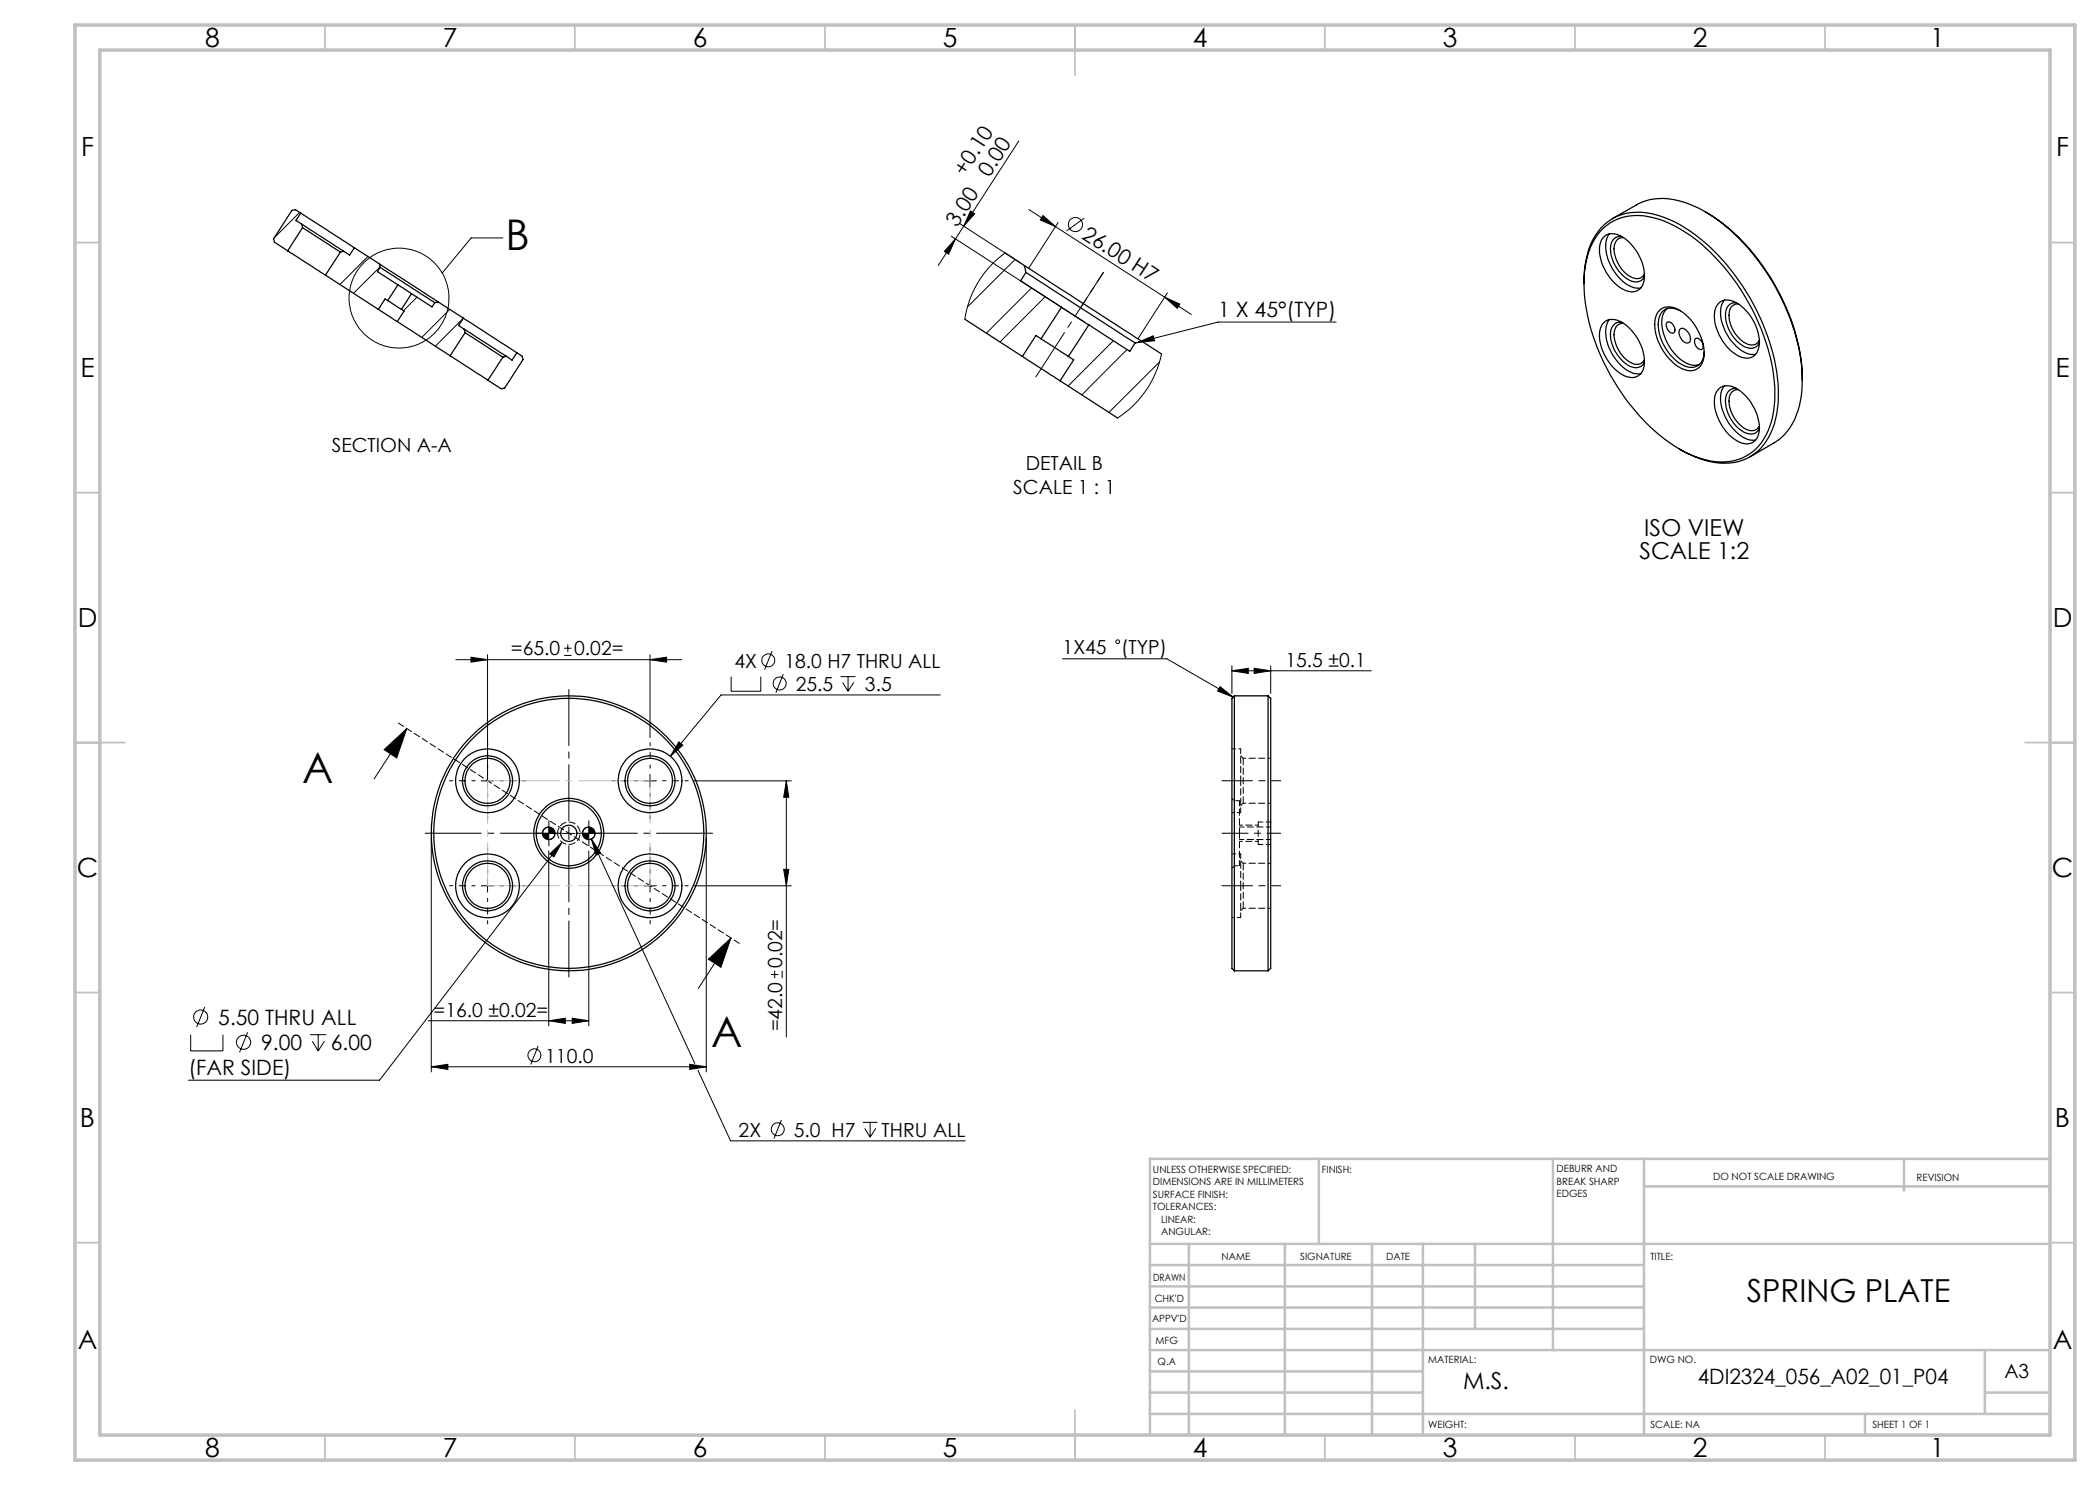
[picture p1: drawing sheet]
<svg xmlns="http://www.w3.org/2000/svg" width="420mm" height="297mm" viewBox="0 0 420 297" stroke-linecap="round" stroke-linejoin="round" font-family="sans-serif">
<g fill="none" stroke="#000" stroke-width=".2">
<path d="M203.8 28.2l-12.7 19.6M59.9 42.5l-5.1 5.1M73.6 51.3l-5.6 5.6M76 53.4l-5.3 5.3M83.4 59.4l-2.7 2.8M100.6 47.6h-6.4l-5.8 7M190.3 47.2l26.6 17.2M191.1 47.8l-1.4 3-.8-.5zM191.1 47.8l-3.5 5.3M191.9 44.7l12.1 7.9M194.1 42.2l.8 .6-2.2 2.5zM201 50.6l-2.9 2.5-1 1.3-1.6 2.1-.8 1.7-.9 2.1-.8 3.5"/>
<path d="M203 51.9l-9.5 9.5M205.8 41.9l27.1 17.5M206.3 57.6l-9 9M208.6 43.1l2.5 2.2-3-1.3zM209 59.4l-9 9M211.6 44.5l-5.9 9.2M216.9 43.6l-3.6 2.6M232.9 59.4l5.4 3.5M232.9 59.4l3.1 1.4-.6 .9zM233.5 58.6l-5.9 9.2M90 61.9l-5.7 5.6M92.6 63.7l-5.5 5.5"/>
<path d="M222.7 68.2l-9.1 9M225.4 69.9l-9 9.1M227.6 68.5l3-1.3 .3 1zM231.9 72.4l-10.1 10.1M232.3 70.8l-.8 3-1.1 2.4-1.1 1.8-1.6 2-1.4 1.4-2.8 2.2M267.2 64.4h-23.6l-16 4.1M91.2 131.9h45.1M94.2 131.4l3.3 .5-3.3 .5zM97.5 130.9v26.5M112.8 131.1h1.5M112.8 129.6h1.5M113.6 128.9v1.5"/>
<path d="M130 131.9l3.3-.5v1zM130 130.9v16.6M146.2 135.3v3h6v-3M154.4 130.2l-1.5 3.7M156.7 134.8l-1.5 3.7M168.1 135.3h3M168.5 136.5l1.1 1.8M169.6 135.3v3M170.7 136.5l-1.1 1.8M188.1 139h-43.9l-10.1 12.3M212.5 131.8h20.9l13.2 7.6M244 137.3l2.6 2.1-3.1-1.2z"/>
<path d="M246.4 134.2l3.3-.5v1zM246.4 133.2v5.5M246.4 134.2h27.8M250.8 133.7l3.3 .5-3.3 .5zM254.1 133.2v5.5M76.8 149.9l4.6-4.2-2.1 5.9zM81.4 145.7l-6.6 10.1M96.2 156.2h2.5M128.8 156.2h2.5M130 154.9v2.5M135.8 148.4l.8 .6-2.5 2.3zM138.6 156.2h19.7"/>
<path d="M157.3 156.2l.5 3.3h-1.1zM157.3 156.2v51.2M86.3 167.7v46.7M96.2 177.2h2.5M97.5 175.9v2.5M108.9 165.8l.8-.4v2.5a1.26 1.26 0 0 0 1.3-1.2h-2.5l.1-.5zM109.7 170.2v35M110 170.8l2.4-2.4-1.6 3zM112.4 168.4l-36.5 47.6h-38.2M112.5 166.7h2.5M113.8 165.4v2.5M117 165.7l.8-.3v2.5a1.21 1.21 0 0 0 1.2-1.2h-2.5l.1-.5z"/>
<path d="M117.8 170.2v35M118.3 167.8l1.8 2.8-.9 .4zM118.3 167.8l20.7 44.9M128.8 177.2h2.5M130 175.9v2.5M138.6 177.2h19.7M141.3 167.7v46.7M156.7 173.9h1.1l-.5 3.3zM141.7 191.8l4.5-4.2-2 5.9zM146.2 187.6l-6.5 10.1M154.2 194.9h1.5M154.9 194.2v1.4"/>
<path d="M156.4 194.2v1.4M38.1 206.9v3.3h6.5v-3.3M41 201.4l-1.7 4M49.5 206.4l-1.6 4.1M62 206.9h3.3M62.4 208.2l1.2 2M63.6 206.9v3.3M64.9 208.2l-1.3 2M85.7 204.1h32.1M86.3 213.4l3.3-.5v1zM86.3 213.4h55M107.6 209.2l-1.4 3.7"/>
<path d="M109.7 204.1l3.4-.4v1zM114.4 203.7l3.4 .4-3.4 .6zM137.9 212.9l3.4 .5-3.4 .5zM139.6 214.1l6.5 14.1h46.9M156.3 224l-1.5 3.7M172.5 224.5h3M172.9 225.7l1.1 1.7M174 224.5v2.9M175.2 225.7l-1.2 1.7"/>
<circle cx="79.8" cy="59.6" r="10"/>
<circle cx="215.1" cy="44.9" r="1.42"/>
<circle cx="153.7" cy="132.1" r="1.29"/>
<circle cx="155.9" cy="136.7" r="1.3"/>
<circle cx="223.5" cy="128.3" r=".37"/>
<circle cx="40.1" cy="203.4" r="1.41"/>
<circle cx="48.7" cy="208.5" r="1.41"/>
<circle cx="106.9" cy="211.1" r="1.3"/>
<circle cx="155.5" cy="225.8" r="1.3"/>
</g>
<path d="M256.1 166.6h-9.2" fill="none" stroke="#000" stroke-width=".2" stroke-dasharray="15.2 1.3 1.3 1.3" stroke-dashoffset="12.5"/>
<path d="M248.6 156.1h7.5M248.6 177.1h7.5" fill="none" stroke="#000" stroke-width=".2" stroke-dasharray="15.2 1.3 1.3 1.3" stroke-dashoffset="13.4"/>
<g fill="none" stroke="#000" stroke-width=".2" stroke-dasharray="15.2 1.3 1.3 1.3">
<path d="M248.1 156.1h-3.7M248.1 156.1h.5M108.5 166.6h-1.2M109.8 165.4v-1.3M109.8 167.9v1.2M111 166.6h1.3M116.5 166.6h-1.2M117.8 165.4v-1.3M117.8 167.9v1.2M119 166.6h1.3M246.9 166.6h-2.5M248.1 177.1h-3.7"/>
<path d="M248.1 177.1h.5"/>
</g>
<path d="M216.1 61.5l4.6-7" fill="none" stroke="#000" stroke-width=".2" stroke-dasharray="15.2 1.3 1.3 1.3" stroke-dashoffset="12.9"/>
<path d="M220.7 54.5l-13.5 20.9" fill="none" stroke="#000" stroke-width=".2" stroke-dasharray="15.2 1.3 1.3 1.3" stroke-dashoffset="4.7"/>
<path d="M147.9 188.7l-68.2-44.1" fill="none" stroke="#000" stroke-width=".2" stroke-dasharray="1.3 .6"/>
<path d="M111.3 166.6h-26.3M113.8 164.1v-26.2M113.8 169.1v26.3M116.3 166.6h26.2" fill="none" stroke="#000" stroke-width=".2" stroke-dasharray="15.2 1.3 1.3 1.3" stroke-dashoffset="4"/>
<g fill="none" stroke="#000" stroke-width=".2" stroke-dasharray="15.2 1.3 1.3 1.3" stroke-dashoffset="14.6">
<path d="M95 156.1h-5.1M97.5 153.6v-5.1M97.5 158.6v5.2M100 156.1h5.1M127.5 156.1h-5.1M130 153.6v-5.1M130 158.6v5.2M132.5 156.1h5.1M95 177.1h-5.1M97.5 174.6v-5.1M97.5 179.6v5.2M100 177.1h5.1"/>
<path d="M127.5 177.1h-5.1M130 174.6v-5.1M130 179.6v5.2M132.5 177.1h5.1"/>
</g>
<path d="M97.5 156.1h32.5M130 177.1h-32.5" fill="none" stroke="#c0c0c0" stroke-width=".2" stroke-dasharray="15.2 1.3 1.3 1.3" stroke-dashoffset=".9"/>
<path d="M130 156.1v21M97.5 177.1v-21" fill="none" stroke="#c0c0c0" stroke-width=".2" stroke-dasharray="15.2 1.3 1.3 1.3" stroke-dashoffset="6.6"/>
<g fill="none" stroke="#c0c0c0" stroke-width=".35">
<path d="M65 5v5M115 5v5M165 5v5M215 5v10M265 5v5M315 5v5M365 5v5M15 48.5h5M410 48.5h5M15 98.5h5M410 98.5h5M15 148.5h10"/>
<path d="M405 148.5h10M15 198.5h5M410 198.5h5M15 248.5h5M410 248.5h5M65 287v5M115 287v5M165 287v5M215 282v10M265 287v5M315 287v5M365 287v5"/>
</g>
<g fill="none" stroke="#c0c0c0" stroke-width=".5">
<path d="M263.8 231.8v17M310.6 231.8v38.2M328.8 231.8v55.2M328.8 237.3h81.2M380.8 231.8v6.4M410 231.8h-180v55.2M230 248.8h180M230 257.3h98.8M230 253h98.8M237.8 248.8v38.2M257 248.8v38.2M274.4 248.8v38.2"/>
<path d="M284.6 248.8v38.2M295 248.8v17M230 265.8h98.8M230 261.5h98.8M230 278.5h54.6M230 274.3h54.6M230 270h180M397 278.5h13M397 270v12.8M230 282.8h180M373 282.8v4.2"/>
</g>
<path d="M15 5h400v287h-400zM20 10h390v277h-390z" fill="none" stroke="#c0c0c0" stroke-width=".7"/>
<g fill="#000">
<path d="M227.6 68.5l3-1.3 .3 1zM110 170.8l2.4-2.4-1.6 3z"/>
<path d="M194.1 42.2l.8 .6-2.2 2.5zM191.1 47.8l-1.4 3-.8-.5z"/>
<path d="M208.6 43.1l2.5 2.2-3-1.3zM232.9 59.4l3.1 1.4-.6 .9z"/>
<path d="M94.2 131.4l3.3 .5-3.3 .5zM130 131.9l3.3-.5v1z"/>
<path d="M157.3 156.2l.5 3.3h-1.1zM156.7 173.9h1.1l-.5 3.3z"/>
<path d="M116.5 166.7a1.26 1.26 0 0 0 1.3 1.2v-1.2zM117.8 165.4v1.3h1.2a1.21 1.21 0 0 0-1.2-1.3zM108.5 166.7a1.21 1.21 0 0 0 1.2 1.2v-1.2zM109.7 165.4v1.3h1.3a1.26 1.26 0 0 0-1.3-1.3z"/>
<path d="M118.3 167.8l.9 3.2 .9-.4zM135.8 148.4l-1.7 2.9 2.5-2.3zM246.4 134.2l3.3-.5v1zM250.8 133.7l3.3 .5-3.3 .5zM244 137.3l2.6 2.1-3.1-1.2z"/>
<path d="M141.7 191.8l4.5-4.2-2 5.9zM76.8 149.9l4.6-4.2-2.1 5.9z"/>
<path d="M86.3 213.4l3.3-.5v1zM137.9 212.9l3.4 .5-3.4 .5z"/>
<path d="M114.4 203.7l3.4 .4-3.4 .6zM109.7 204.1l3.4-.4v1z"/>
</g>
<g fill="none" stroke="#000" stroke-width=".25">
<path d="M57.5 50.2l7.6 4.8M60.1 42.6l10.8 7M60.1 42.6l-1-.7-.7 .2-3.7 5.7 .2 .6 2.6 1.8M60.1 42.6l-.9 1.5 1.2 .7M60.4 44.8l8.4 5.5M60.4 44.8l.1 .7M60.5 45.5l7.6 4.9M60.5 45.5l-3 4.7M65.1 55l10.6 6.9M68.1 50.4l-3 4.6M68.8 50.3l-.7 .1M70.9 49.6l-1 1.4-1.1-.7"/>
<path d="M70.9 49.6l5 3.2M75.9 52.8l11.7 7.6M75.9 52.8l.1 .7M76 53.5l11 7M76 53.5l-.5 .8 4.1 2.7M79.6 57l2.7 1.7M79.6 57l-2.1 3.1M82.3 58.7l-2 3.2M82.3 58.7l4.1 2.7 .6-.9M201 50.6l3.9 2.5M204.9 53.1l23.5 15.2M204.9 53.1l.3 1.4"/>
<path d="M205.2 54.5l21.8 14.1M205.2 54.5l-1.1 1.7 8.2 5.3M316.8 56.7a16.6 16.6 0 0 1 3.3-11 10.4 10.4 0 0 1 10.7-2.8 29.2 29.2 0 0 1 14.3 9.7 44.2 44.2 0 0 1 10.5 24.3 17.7 17.7 0 0 1-2.9 12.1 10.1 10.1 0 0 1-10.5 3.4l-3.1-1-3.2-1.6M320.1 46.2a10.2 10.2 0 0 1 10.7-2.6 28 28 0 0 1 13.1 8.8 43.1 43.1 0 0 1 11.1 25.2 17.4 17.4 0 0 1-2.8 11 10.1 10.1 0 0 1-11.2 3.3 27.5 27.5 0 0 1-13.1-8.8 42.8 42.8 0 0 1-11.1-25.1 16.4 16.4 0 0 1 3.3-11.8zM320.9 47.3a2.97 2.97 0 0 1 3.5 0 9.5 9.5 0 0 1 4.4 8.9 2.5 2.5 0 0 1-3.9 1.8 9.4 9.4 0 0 1-4.9-9.1 2.53 2.53 0 0 1 .9-1.6zM321.9 46.8a5.4 5.4 0 0 0-.3 4.9 9.3 9.3 0 0 0 5 5.8l1.6 .1M322.5 43.7l4.8-2.7a12 12 0 0 1 10.3-.3 33.7 33.7 0 0 1 14.9 12.6 41.7 41.7 0 0 1 7.9 22.1 15.9 15.9 0 0 1-3.5 11.6l-2.1 1.6-4.8 2.8M324.3 47.3a2.11 2.11 0 0 0-2.2 2.5 7.4 7.4 0 0 0 4.6 6.5l.8 .1a1.64 1.64 0 0 0 1.4-1.1M324.7 47.5a1.78 1.78 0 0 0-1.9 1.8 6.6 6.6 0 0 0 4.1 6.4 1.58 1.58 0 0 0 2-.9M341 42.3a41.6 41.6 0 0 1 17.2 21.7 35.1 35.1 0 0 1 2.3 12M75.7 61.9l3.7 2.4M77.5 60.1l2.8 1.8"/>
<path d="M77.5 60.1l-.5-.3-1.3 2.1M79.4 64.3l10.6 6.9M80.3 61.9l.5 .3-1.4 2.1M87.6 60.4l-.6 .1M87.6 60.4l5.1 3.2M90 71.2l7.6 4.9M92.7 63.6l10.7 7M92.7 63.6l-1 1.5 1.2 .8M92.9 65.9l8.4 5.4M92.9 65.9l.1 .6M93 66.5l7.6 4.9M93 66.5l-3 4.7"/>
<path d="M100.6 71.4l-3 4.7M101.3 71.3l-.7 .1M103.4 70.6l1.1 .7 .1 .6-3.7 5.7-.7 .1-2.6-1.6M103.4 70.6l-1 1.4-1.1-.7M193 63.8l11.5 7.5M204.5 71.3l7.5 4.9M208.2 67.8l5.5 3.5M208.2 67.8l-1-.7-2.7 4.2M212 76.2l11.5 7.4M212.3 61.5l5.5 3.5M212.3 61.5l-4.1 6.3M213.7 71.3l1 .7-2.7 4.2"/>
<path d="M217.8 65l8.2 5.3 1-1.7M217.8 65l-4.1 6.3M228.4 68.3l-1.4 .3M228.4 68.3l3.9 2.5M320.6 64.7a2.7 2.7 0 0 1 3.8-.2 9.5 9.5 0 0 1 4.4 8.9 2.53 2.53 0 0 1-3.9 1.8 9.7 9.7 0 0 1-5-8.7l.2-1zM321.9 63.9a6.1 6.1 0 0 0 .2 6.3 8.1 8.1 0 0 0 5 4.6h1.1M324.3 64.4a2.12 2.12 0 0 0-2.2 2.6 7.6 7.6 0 0 0 4.2 6.4 1.96 1.96 0 0 0 2.6-1M324.7 64.7a1.78 1.78 0 0 0-1.9 1.8 6.7 6.7 0 0 0 4.1 6.3l.4 .1a1.68 1.68 0 0 0 1.6-.9M331.9 62.1a3.2 3.2 0 0 1 4.1 0 10.8 10.8 0 0 1 4.8 9.4 2.81 2.81 0 0 1-4.3 2.3 10.4 10.4 0 0 1-5.5-10.1 2.95 2.95 0 0 1 .9-1.6zM333.4 61.7a4.7 4.7 0 0 0-.7 5 9.4 9.4 0 0 0 5.4 6.3l.5 .1 1.2-.1M333.4 64.5a1.39 1.39 0 0 1 1.6 1.7l-.1 .3a1 1 0 0 1-1.5-.8l-.2-.6zM336.1 62.2a2.67 2.67 0 0 0-4.2 1.1 9.1 9.1 0 0 0 3.2 8.7 4.1 4.1 0 0 0 4.2 1.2 3 3 0 0 0 1.5-2.8"/>
<path d="M336.1 65.8a1.46 1.46 0 0 1 1.8 1l.2 .7a.8 .8 0 0 1-.3 1 .8 .8 0 0 1-1.1-.2 2.02 2.02 0 0 1-.6-2.5zM339.1 67.8a1.25 1.25 0 0 1 1.5 1.2 .61 .61 0 0 1-.1 .8 .61 .61 0 0 1-.9-.1 1.52 1.52 0 0 1-.5-1.9zM343.9 60.5a3.2 3.2 0 0 1 4 .4 9.8 9.8 0 0 1 4 8.1 2.62 2.62 0 0 1-4 2.3 9.6 9.6 0 0 1-4.9-9.2l.3-.9zM343.9 77.7a3.2 3.2 0 0 1 4 .4 9.8 9.8 0 0 1 4 8 2.62 2.62 0 0 1-4 2.3 9.6 9.6 0 0 1-4.9-9.1l.3-1zM344.9 60a5.4 5.4 0 0 0-.1 5.6 8.5 8.5 0 0 0 5.3 5.3h1M344.9 77.2a5.1 5.1 0 0 0-.3 5 9.4 9.4 0 0 0 5 5.7l1.5 .1M347.3 60.5a2.12 2.12 0 0 0-2.2 2.6 7.5 7.5 0 0 0 4.2 6.4 1.96 1.96 0 0 0 2.6-1M347.3 77.7a2.12 2.12 0 0 0-2.2 2.5 7.5 7.5 0 0 0 4.2 6.4 1.88 1.88 0 0 0 2.6-.9M347.7 60.8a1.86 1.86 0 0 0-1.9 2.3 6.5 6.5 0 0 0 4.1 5.9h.4a1.58 1.58 0 0 0 1.6-.9M347.7 77.9a1.86 1.86 0 0 0-1.9 2.3 6.5 6.5 0 0 0 4.1 5.9h.4a1.58 1.58 0 0 0 1.6-.9M246.9 139.2v55M246.9 139.2l-.5 .5v54l.5 .5"/>
<path d="M246.9 139.2h6.7M253.6 139.2v55M253.6 139.2l.5 .5v54l-.5 .5M246.9 194.2h6.7"/>
<circle cx="97.5" cy="156.2" r="5"/>
<circle cx="97.5" cy="156.2" r="4.5"/>
<circle cx="97.5" cy="156.2" r="6.4"/>
<circle cx="130" cy="156.2" r="5"/>
<circle cx="130" cy="156.2" r="6.4"/>
<circle cx="130" cy="156.2" r="4.5"/>
<circle cx="97.5" cy="177.2" r="4.5"/>
<circle cx="97.5" cy="177.2" r="5"/>
<circle cx="97.5" cy="177.2" r="6.4"/>
<circle cx="109.8" cy="166.7" r="1.26"/>
<circle cx="113.7" cy="166.7" r="27"/>
<circle cx="113.8" cy="166.7" r="6.5"/>
<circle cx="113.8" cy="166.7" r="7"/>
<circle cx="113.8" cy="166.7" r="27.5"/>
<circle cx="113.8" cy="166.7" r="1.63"/>
<circle cx="117.7" cy="166.7" r="1.25"/>
<circle cx="130" cy="177.2" r="5"/>
<circle cx="130" cy="177.2" r="6.4"/>
<circle cx="130" cy="177.2" r="4.5"/>
</g>
<path d="M111.5 166.6a2.25 2.25 0 0 1 3.3-2 2.25 2.25 0 0 1 .3 3.8 2.25 2.25 0 0 1-3.5-1.3l-.1-.5M247.9 166.6v-6.5M247.9 173.1v-6.5" fill="none" stroke="#000" stroke-width=".2" stroke-dasharray="1.3 .6" stroke-dashoffset=".2"/>
<path d="M248.1 156.1v-6.3M248.1 162.5v-6.4M248.1 177.1v-6.3M251.6 164.4v4.5M251.6 168.9h2.5M254.1 164.4h-2.5M248.1 183.5v-6.4" fill="none" stroke="#000" stroke-width=".2" stroke-dasharray="1.3 .6" stroke-dashoffset=".3"/>
<path d="M248.6 160.6v-9M248.6 181.6v-9" fill="none" stroke="#000" stroke-width=".2" stroke-dasharray="1.3 .6" stroke-dashoffset="-.1"/>
<path d="M248.1 149.8h-1.7M246.4 162.5h1.7M248.1 170.8h-1.7M246.4 183.5h1.7" fill="none" stroke="#000" stroke-width=".2" stroke-dasharray="1.3 .6" stroke-dashoffset=".9"/>
<path d="M248.6 151.6l-.5-.5M246.4 173.6l.5-.5M246.9 160.1l-.5-.5M247.9 167.9h6.2M248.1 161.1l.5-.5M248.6 172.6l-.5-.5M254.1 165.4h-6.2M248.1 182.1l.5-.5" fill="none" stroke="#000" stroke-width=".2" stroke-dasharray="1.3 .6" stroke-dashoffset=".4"/>
<path d="M254.1 151.6h-5.5M247.9 168.3h3.7M248.6 160.6h5.5M251.6 165h-3.7M254.1 172.6h-5.5M248.6 181.6h5.5" fill="none" stroke="#000" stroke-width=".2" stroke-dasharray="1.3 .6" stroke-dashoffset=".7"/>
<path d="M246.9 173.1h1M247.9 160.1h-1" fill="none" stroke="#000" stroke-width=".2" stroke-dasharray="1.3 .6" stroke-dashoffset=".5"/>
<g font-size="8.5">
<text x="101.1" y="50">B</text>
<text x="60.4" y="156.5">A</text>
<text x="142.3" y="209.4">A</text>
</g>
<text font-size="6.3" x="349.4" y="260.4">SPRING PLATE</text>
<g font-size="5.3">
<text x="41" y="9.5">8</text>
<text x="88.5" y="9.5">7</text>
<text x="138.5" y="9.5">6</text>
<text x="188.5" y="9.5">5</text>
<text x="238.5" y="9.5">4</text>
<text x="288.5" y="9.5">3</text>
<text x="338.5" y="9.5">2</text>
<text x="386" y="9.5">1</text>
<text x="16.2" y="31.3">F</text>
<text x="411.2" y="31.3">F</text>
<text x="16.1" y="75.5">E</text>
<text x="411.1" y="75.5">E</text>
<text x="15.5" y="125.5">D</text>
<text x="410.5" y="125.5">D</text>
<text x="15.4" y="175.5">C</text>
<text x="410.4" y="175.5">C</text>
<text x="16" y="225.5">B</text>
<text x="411" y="225.5">B</text>
<text x="15.5" y="269.8">A</text>
<text x="410.5" y="269.8">A</text>
<text x="41" y="291.5">8</text>
<text x="88.5" y="291.5">7</text>
<text x="138.5" y="291.5">6</text>
<text x="188.5" y="291.5">5</text>
<text x="238.5" y="291.5">4</text>
<text x="288.5" y="291.5">3</text>
<text x="338.5" y="291.5">2</text>
<text x="386" y="291.5">1</text>
</g>
<g font-size="4.7">
<text x="328.9" y="107.2">ISO VIEW</text>
<text x="327.9" y="111.7">SCALE 1:2</text>
<text x="292.6" y="277.9">M.S.</text>
</g>
<g font-size="4.2">
<text x="193" y="35.4" transform="rotate(-57 193 35.4)">+0.10</text>
<text x="197.9" y="35.5" transform="rotate(-57 197.9 35.5)">0.00</text>
<text x="191.4" y="45.6" transform="rotate(-57 191.4 45.6)">3.00</text>
<text x="216.2" y="47.5" transform="rotate(33 216.2 47.5)">26.00 H7</text>
<text x="243.7" y="63.5">1 X 45°(TYP)</text>
<text x="43.7" y="205">5.50 THRU ALL</text>
<text x="37.7" y="215.1">(FAR SIDE)</text>
<text x="52.2" y="210">9.00</text>
<text x="66.1" y="210">6.00</text>
<text x="339.5" y="276.8">4DI2324_056_A02_01_P04</text>
</g>
<g font-size="3.9">
<text x="66.3" y="90.4">SECTION A-A</text>
<text x="205.1" y="94">DETAIL B</text>
<text x="202.7" y="98.9">SCALE 1 : 1</text>
<text x="102.2" y="131.1">=65.0</text>
<text x="114.8" y="131.1">0.02=</text>
<text x="212.5" y="130.9">1X45</text>
<text x="224.3" y="130.9">(TYP)</text>
<text x="146.9" y="133.5">4X</text>
<text x="156.9" y="133.5">18.0 H7 THRU ALL</text>
<text x="257.1" y="133.3">15.5 ±0.1</text>
<text x="159.2" y="138.1">25.5</text>
<text x="173" y="138.1">3.5</text>
<text x="156.4" y="193.6" transform="rotate(-90 156.4 193.6)">0.02=</text>
<text x="86.7" y="203.3">=16.0 ±0.02=</text>
<text x="156.4" y="206.3" transform="rotate(-90 156.4 206.3)">=42.0</text>
<text x="109" y="212.5">110.0</text>
<text x="147.7" y="227.3">2X</text>
<text x="158.8" y="227.3">5.0 H7</text>
<text x="176.3" y="227.3">THRU ALL</text>
<text x="400.9" y="275.5">A3</text>
</g>
<g font-size="2">
<text x="230.6" y="234.6">UNLESS OTHERWISE SPECIFIED:</text>
<text x="230.6" y="237.1">DIMENSIONS ARE IN MILLIMETERS</text>
<text x="230.6" y="239.6">SURFACE FINISH:</text>
<text x="264.4" y="234.6">FINISH:</text>
<text x="311.3" y="234.5">DEBURR AND</text>
<text x="311.3" y="237">BREAK SHARP</text>
<text x="311.3" y="239.5">EDGES</text>
<text x="342.6" y="236">DO NOT SCALE DRAWING</text>
<text x="383.3" y="236.2">REVISION</text>
<text x="230.6" y="242.1">TOLERANCES:</text>
<text x="232.2" y="244.6">LINEAR:</text>
<text x="232.2" y="247.1">ANGULAR:</text>
<text x="244.3" y="252">NAME</text>
<text x="260" y="251.9">SIGNATURE</text>
<text x="277.2" y="251.9">DATE</text>
<text x="330.1" y="251.9">TITLE:</text>
<text x="230.6" y="256.1">DRAWN</text>
<text x="230.9" y="260.3">CHK'D</text>
<text x="230.4" y="264.4">APPV'D</text>
<text x="231.1" y="268.8">MFG</text>
<text x="231.5" y="273">Q.A</text>
<text x="285.6" y="272.5">MATERIAL:</text>
<text x="330" y="272.5">DWG NO.</text>
<text x="285.6" y="285.5">WEIGHT:</text>
<text x="330.1" y="285.6">SCALE: NA</text>
<text x="374.5" y="285.6">SHEET 1 OF 1</text>
</g>
</svg>
